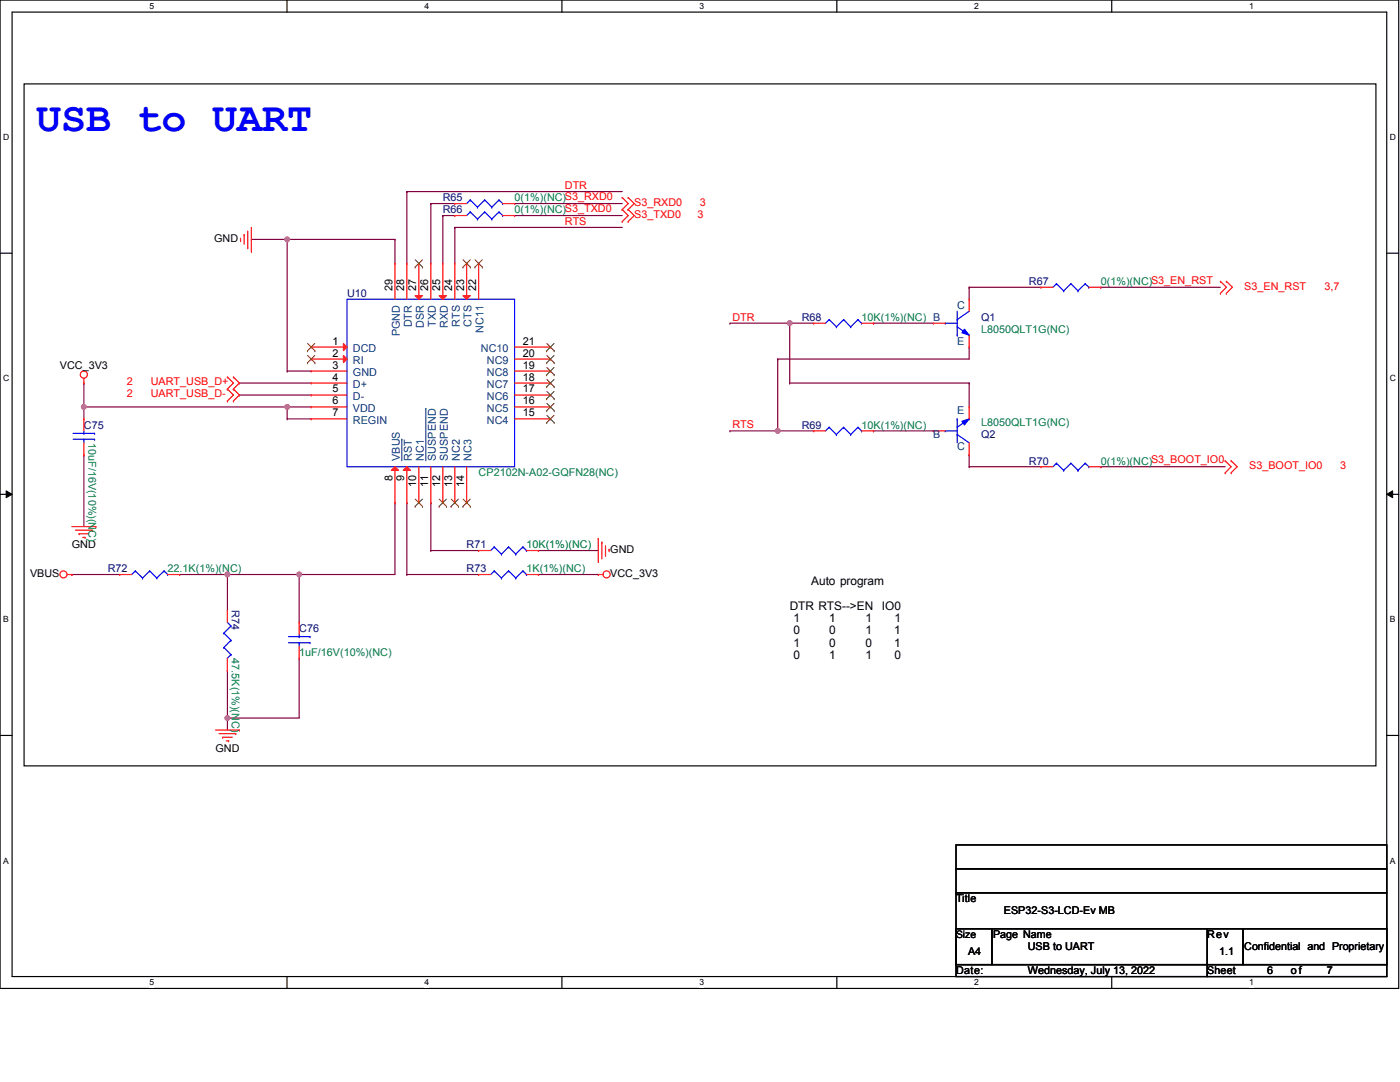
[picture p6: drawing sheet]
<svg xmlns="http://www.w3.org/2000/svg" width="559mm" height="432mm" viewBox="0 0 559 432" stroke-linecap="round" stroke-linejoin="round" font-family="sans-serif">
<path d="M0 0h558.3v394.5h-558.3zM4.8 4.8h548.7v384.9h-548.7z" fill="none" stroke="#000" stroke-width=".47"/>
<g fill="#fff">
<path d="M59.7 .6h1.9v3.7h-1.9z"/>
<path d="M59.7 390.2h1.9v3.8h-1.9z"/>
</g>
<path d="M114.6 0v4.8M114.6 389.7v4.8" fill="none" stroke="#000" stroke-width=".47"/>
<g fill="#fff">
<path d="M169.4 .6h1.9v3.7h-1.9z"/>
<path d="M169.4 390.2h1.9v3.8h-1.9z"/>
</g>
<path d="M224.3 0v4.8M224.3 389.7v4.8" fill="none" stroke="#000" stroke-width=".47"/>
<g fill="#fff">
<path d="M279.1 .6h1.9v3.7h-1.9z"/>
<path d="M279.1 390.2h1.9v3.8h-1.9z"/>
</g>
<path d="M334 0v4.8M334 389.7v4.8" fill="none" stroke="#000" stroke-width=".47"/>
<g fill="#fff">
<path d="M388.9 .6h1.8v3.7h-1.8z"/>
<path d="M388.9 390.2h1.8v3.8h-1.8z"/>
</g>
<path d="M443.7 0v4.8M443.7 389.7v4.8" fill="none" stroke="#000" stroke-width=".47"/>
<g fill="#fff">
<path d="M498.6 .6h1.9v3.7h-1.9z"/>
<path d="M498.6 390.2h1.9v3.8h-1.9z"/>
<path d="M1.3 52.9h2.4v3.8h-2.4z"/>
<path d="M554.7 52.9h2.5v3.8h-2.5z"/>
<path d="M1.3 149.1h2.4v3.8h-2.4z"/>
<path d="M554.7 149.1h2.5v3.8h-2.5z"/>
</g>
<path d="M0 101h4.8M553.5 101h4.8" fill="none" stroke="#000" stroke-width=".47"/>
<g fill="#fff">
<path d="M1.3 245.4h2.2v3.7h-2.2z"/>
<path d="M554.7 245.4h2.3v3.7h-2.3z"/>
</g>
<path d="M0 197.3h4.8M553.5 197.3h4.8" fill="none" stroke="#000" stroke-width=".47"/>
<path d="M2.5 195.9l2.3 1.4-2.3 1.3zM553.5 197.3l2.4-1.4v2.7z" fill="#000"/>
<path d="M2.5 195.9l2.3 1.4-2.3 1.3zM553.5 197.3l2.4-1.4v2.7z" fill="none" stroke="#000" stroke-width=".4"/>
<g fill="#fff">
<path d="M1.2 341.6h2.3v3.8h-2.3z"/>
<path d="M554.7 341.6h2.3v3.8h-2.3z"/>
</g>
<path d="M9.6 33.5h539.6v272.1h-539.6zM0 293.5h4.8M553.5 293.5h4.8" fill="none" stroke="#000" stroke-width=".47"/>
<path d="M100.3 95.5h14.3" fill="none" stroke="#800040" stroke-width=".47"/>
<circle cx="100.3" cy="95.5" r=".23" fill="#800040"/>
<path d="M157.6 95.5v9.6" fill="none" stroke="#800040" stroke-width=".47"/>
<circle cx="157.6" cy="95.5" r=".23" fill="#800040"/>
<path d="M114.6 148.1h9.6" fill="none" stroke="#800040" stroke-width=".47"/>
<circle cx="114.6" cy="148.1" r=".23" fill="#800040"/>
<path d="M114.6 95.5v52.6" fill="none" stroke="#800040" stroke-width=".47"/>
<circle cx="114.6" cy="95.5" r=".23" fill="#800040"/>
<path d="M114.6 95.5h43" fill="none" stroke="#800040" stroke-width=".47"/>
<circle cx="114.6" cy="95.5" r=".23" fill="#800040"/>
<circle cx="114.6" cy="95.5" r=".94" fill="#f0f"/>
<circle cx="114.6" cy="95.5" r=".94" fill="none" stroke="#f0f" stroke-width=".47"/>
<path d="M95.5 157.6h28.7" fill="none" stroke="#800040" stroke-width=".47"/>
<circle cx="95.5" cy="157.6" r=".23" fill="#800040"/>
<path d="M95.5 152.9h28.7" fill="none" stroke="#800040" stroke-width=".47"/>
<circle cx="95.5" cy="152.9" r=".23" fill="#800040"/>
<path d="M33.5 181.5v28.6" fill="none" stroke="#800040" stroke-width=".47"/>
<circle cx="33.5" cy="181.5" r=".23" fill="#800040"/>
<path d="M33.5 152.9v9.5" fill="none" stroke="#800040" stroke-width=".47"/>
<circle cx="33.5" cy="152.9" r=".23" fill="#800040"/>
<path d="M33.5 162.4h81.1" fill="none" stroke="#800040" stroke-width=".47"/>
<circle cx="33.5" cy="162.4" r=".23" fill="#800040"/>
<circle cx="114.6" cy="162.4" r=".94" fill="#f0f"/>
<circle cx="114.6" cy="162.4" r=".94" fill="none" stroke="#f0f" stroke-width=".47"/>
<circle cx="33.4" cy="162.4" r=".94" fill="#f0f"/>
<circle cx="33.4" cy="162.4" r=".94" fill="none" stroke="#f0f" stroke-width=".47"/>
<path d="M33.5 162.4v4.8" fill="none" stroke="#800040" stroke-width=".47"/>
<circle cx="33.5" cy="162.4" r=".23" fill="#800040"/>
<path d="M114.6 167.2h9.6" fill="none" stroke="#800040" stroke-width=".47"/>
<circle cx="114.6" cy="167.2" r=".23" fill="#800040"/>
<path d="M28.7 229.3h19.1" fill="none" stroke="#800040" stroke-width=".47"/>
<circle cx="28.7" cy="229.3" r=".23" fill="#800040"/>
<path d="M71.7 229.3h19.1" fill="none" stroke="#800040" stroke-width=".47"/>
<circle cx="71.7" cy="229.3" r=".23" fill="#800040"/>
<circle cx="90.8" cy="229.2" r=".94" fill="#f0f"/>
<circle cx="90.8" cy="229.2" r=".94" fill="none" stroke="#f0f" stroke-width=".47"/>
<path d="M90.8 229.3v14.3" fill="none" stroke="#800040" stroke-width=".47"/>
<circle cx="90.8" cy="229.3" r=".23" fill="#800040"/>
<path d="M90.8 267.5v19.1" fill="none" stroke="#800040" stroke-width=".47"/>
<circle cx="90.8" cy="267.5" r=".23" fill="#800040"/>
<circle cx="90.8" cy="286.6" r=".94" fill="#f0f"/>
<circle cx="90.8" cy="286.6" r=".94" fill="none" stroke="#f0f" stroke-width=".47"/>
<path d="M119.4 262.7v23.9" fill="none" stroke="#800040" stroke-width=".47"/>
<circle cx="119.4" cy="262.7" r=".23" fill="#800040"/>
<path d="M90.8 286.6h28.6" fill="none" stroke="#800040" stroke-width=".47"/>
<circle cx="90.8" cy="286.6" r=".23" fill="#800040"/>
<path d="M90.8 286.6v4.7" fill="none" stroke="#800040" stroke-width=".47"/>
<circle cx="90.8" cy="286.6" r=".23" fill="#800040"/>
<path d="M90.8 229.3h28.6" fill="none" stroke="#800040" stroke-width=".47"/>
<circle cx="90.8" cy="229.3" r=".23" fill="#800040"/>
<path d="M119.4 229.3v19.1" fill="none" stroke="#800040" stroke-width=".47"/>
<circle cx="119.4" cy="229.3" r=".23" fill="#800040"/>
<path d="M157.6 200.6v28.7" fill="none" stroke="#800040" stroke-width=".47"/>
<circle cx="157.6" cy="200.6" r=".23" fill="#800040"/>
<path d="M119.4 229.3h38.2" fill="none" stroke="#800040" stroke-width=".47"/>
<circle cx="119.4" cy="229.3" r=".23" fill="#800040"/>
<circle cx="119.4" cy="229.2" r=".94" fill="#f0f"/>
<circle cx="119.4" cy="229.2" r=".94" fill="none" stroke="#f0f" stroke-width=".47"/>
<path d="M214.9 229.3h23.9" fill="none" stroke="#800040" stroke-width=".47"/>
<circle cx="214.9" cy="229.3" r=".23" fill="#800040"/>
<path d="M162.4 229.3h28.7" fill="none" stroke="#800040" stroke-width=".47"/>
<circle cx="162.4" cy="229.3" r=".23" fill="#800040"/>
<path d="M162.4 200.6v28.7" fill="none" stroke="#800040" stroke-width=".47"/>
<circle cx="162.4" cy="200.6" r=".23" fill="#800040"/>
<path d="M172 219.7h19.1" fill="none" stroke="#800040" stroke-width=".47"/>
<circle cx="172" cy="219.7" r=".23" fill="#800040"/>
<path d="M172 200.6v19.1" fill="none" stroke="#800040" stroke-width=".47"/>
<circle cx="172" cy="200.6" r=".23" fill="#800040"/>
<path d="M214.9 219.7h23.9" fill="none" stroke="#800040" stroke-width=".47"/>
<circle cx="214.9" cy="219.7" r=".23" fill="#800040"/>
<path d="M162.4 76.5v28.6" fill="none" stroke="#800040" stroke-width=".47"/>
<circle cx="162.4" cy="76.5" r=".23" fill="#800040"/>
<path d="M162.4 76.5h86" fill="none" stroke="#800040" stroke-width=".47"/>
<circle cx="162.4" cy="76.5" r=".23" fill="#800040"/>
<path d="M172 81.2h9.5" fill="none" stroke="#800040" stroke-width=".47"/>
<circle cx="172" cy="81.2" r=".23" fill="#800040"/>
<path d="M172 81.2v23.9" fill="none" stroke="#800040" stroke-width=".47"/>
<circle cx="172" cy="81.2" r=".23" fill="#800040"/>
<path d="M176.7 86h4.8" fill="none" stroke="#800040" stroke-width=".47"/>
<circle cx="176.7" cy="86" r=".23" fill="#800040"/>
<path d="M176.7 86v19.1" fill="none" stroke="#800040" stroke-width=".47"/>
<circle cx="176.7" cy="86" r=".23" fill="#800040"/>
<path d="M181.5 90.8v14.3" fill="none" stroke="#800040" stroke-width=".47"/>
<circle cx="181.5" cy="90.8" r=".23" fill="#800040"/>
<path d="M181.5 90.8h66.9" fill="none" stroke="#800040" stroke-width=".47"/>
<circle cx="181.5" cy="90.8" r=".23" fill="#800040"/>
<path d="M205.4 81.2h43" fill="none" stroke="#800040" stroke-width=".47"/>
<circle cx="205.4" cy="81.2" r=".23" fill="#800040"/>
<path d="M205.4 86h43" fill="none" stroke="#800040" stroke-width=".47"/>
<circle cx="205.4" cy="86" r=".23" fill="#800040"/>
<path d="M348.7 129h23.8" fill="none" stroke="#800040" stroke-width=".47"/>
<circle cx="348.7" cy="129" r=".23" fill="#800040"/>
<path d="M348.7 172h23.8" fill="none" stroke="#800040" stroke-width=".47"/>
<circle cx="348.7" cy="172" r=".23" fill="#800040"/>
<path d="M386.8 152.9v9.5" fill="none" stroke="#800040" stroke-width=".47"/>
<circle cx="386.8" cy="152.9" r=".23" fill="#800040"/>
<path d="M315.2 152.9h71.6" fill="none" stroke="#800040" stroke-width=".47"/>
<circle cx="315.2" cy="152.9" r=".23" fill="#800040"/>
<path d="M315.2 129v23.9" fill="none" stroke="#800040" stroke-width=".47"/>
<circle cx="315.2" cy="129" r=".23" fill="#800040"/>
<circle cx="315.2" cy="128.9" r=".95" fill="#f0f"/>
<circle cx="315.2" cy="128.9" r=".95" fill="none" stroke="#f0f" stroke-width=".47"/>
<path d="M315.2 129h9.6" fill="none" stroke="#800040" stroke-width=".47"/>
<circle cx="315.2" cy="129" r=".23" fill="#800040"/>
<path d="M386.8 138.5v4.8" fill="none" stroke="#800040" stroke-width=".47"/>
<circle cx="386.8" cy="138.5" r=".23" fill="#800040"/>
<path d="M310.4 143.3h76.4" fill="none" stroke="#800040" stroke-width=".47"/>
<circle cx="310.4" cy="143.3" r=".23" fill="#800040"/>
<path d="M310.4 143.3v28.7" fill="none" stroke="#800040" stroke-width=".47"/>
<circle cx="310.4" cy="143.3" r=".23" fill="#800040"/>
<circle cx="310.4" cy="171.9" r=".94" fill="#f0f"/>
<circle cx="310.4" cy="171.9" r=".94" fill="none" stroke="#f0f" stroke-width=".47"/>
<path d="M310.4 172h14.4" fill="none" stroke="#800040" stroke-width=".47"/>
<circle cx="310.4" cy="172" r=".23" fill="#800040"/>
<path d="M291.3 129h23.9" fill="none" stroke="#800040" stroke-width=".47"/>
<circle cx="291.3" cy="129" r=".23" fill="#800040"/>
<path d="M291.3 172h19.1" fill="none" stroke="#800040" stroke-width=".47"/>
<circle cx="291.3" cy="172" r=".23" fill="#800040"/>
<path d="M386.8 186.3h28.7" fill="none" stroke="#800040" stroke-width=".47"/>
<circle cx="386.8" cy="186.3" r=".23" fill="#800040"/>
<path d="M386.8 181.5v4.8" fill="none" stroke="#800040" stroke-width=".47"/>
<circle cx="386.8" cy="181.5" r=".23" fill="#800040"/>
<path d="M386.8 114.6h28.7" fill="none" stroke="#800040" stroke-width=".47"/>
<circle cx="386.8" cy="114.6" r=".23" fill="#800040"/>
<path d="M386.8 114.6v4.8" fill="none" stroke="#800040" stroke-width=".47"/>
<circle cx="386.8" cy="114.6" r=".23" fill="#800040"/>
<path d="M439.4 114.6h47.7" fill="none" stroke="#800040" stroke-width=".47"/>
<circle cx="439.4" cy="114.6" r=".23" fill="#800040"/>
<path d="M439.4 186.3h49.6" fill="none" stroke="#800040" stroke-width=".47"/>
<circle cx="439.4" cy="186.3" r=".23" fill="#800040"/>
<path d="M114.6 162.4v4.8" fill="none" stroke="#800040" stroke-width=".47"/>
<circle cx="114.6" cy="162.4" r=".23" fill="#800040"/>
<path d="M114.6 162.4h9.6" fill="none" stroke="#800040" stroke-width=".47"/>
<circle cx="114.6" cy="162.4" r=".23" fill="#800040"/>
<path d="M33.5 151v1.9" fill="none" stroke="#f00" stroke-width=".47"/>
<circle cx="33.5" cy="152.9" r=".23" fill="#f00"/>
<g fill="none" stroke="#f00" stroke-width=".47">
<path d="M26.8 229.3h1.9"/>
<circle cx="33.5" cy="149.5" r="1.43"/>
</g>
<circle cx="28.7" cy="229.3" r=".23" fill="#f00"/>
<g fill="none" stroke="#f00" stroke-width=".47">
<path d="M238.8 229.3h1.9"/>
<circle cx="25.3" cy="229.2" r="1.42"/>
</g>
<circle cx="238.8" cy="229.3" r=".23" fill="#f00"/>
<g fill="none" stroke="#f00" stroke-width=".47">
<path d="M28.7 210.1h9.6"/>
<circle cx="242.1" cy="229.2" r="1.42"/>
</g>
<circle cx="38.3" cy="210.1" r=".23" fill="#f00"/>
<path d="M30.1 211.6h6.7" fill="none" stroke="#f00" stroke-width=".47"/>
<circle cx="36.8" cy="211.6" r=".23" fill="#f00"/>
<path d="M31.6 213h3.8" fill="none" stroke="#f00" stroke-width=".47"/>
<circle cx="31.6" cy="213" r=".23" fill="#f00"/>
<path d="M33 214.5h1" fill="none" stroke="#f00" stroke-width=".47"/>
<circle cx="34" cy="214.5" r=".23" fill="#f00"/>
<path d="M86 291.3h9.5" fill="none" stroke="#f00" stroke-width=".47"/>
<circle cx="95.5" cy="291.3" r=".23" fill="#f00"/>
<path d="M87.4 292.8h6.7" fill="none" stroke="#f00" stroke-width=".47"/>
<circle cx="94.1" cy="292.8" r=".23" fill="#f00"/>
<path d="M88.9 294.2h3.8" fill="none" stroke="#f00" stroke-width=".47"/>
<circle cx="88.9" cy="294.2" r=".23" fill="#f00"/>
<path d="M90.3 295.7h1" fill="none" stroke="#f00" stroke-width=".47"/>
<circle cx="91.3" cy="295.7" r=".23" fill="#f00"/>
<path d="M238.8 214.9v9.6" fill="none" stroke="#f00" stroke-width=".47"/>
<circle cx="238.8" cy="214.9" r=".23" fill="#f00"/>
<path d="M240.2 216.4v6.7" fill="none" stroke="#f00" stroke-width=".47"/>
<circle cx="240.2" cy="216.4" r=".23" fill="#f00"/>
<path d="M241.7 217.8v3.8" fill="none" stroke="#f00" stroke-width=".47"/>
<circle cx="241.7" cy="221.6" r=".23" fill="#f00"/>
<path d="M243.1 219.2v1" fill="none" stroke="#f00" stroke-width=".47"/>
<circle cx="243.1" cy="219.2" r=".23" fill="#f00"/>
<path d="M100.3 90.8v9.5" fill="none" stroke="#f00" stroke-width=".47"/>
<circle cx="100.3" cy="100.3" r=".23" fill="#f00"/>
<path d="M98.9 92.2v6.7" fill="none" stroke="#f00" stroke-width=".47"/>
<circle cx="98.9" cy="98.9" r=".23" fill="#f00"/>
<path d="M97.5 93.6v3.9" fill="none" stroke="#f00" stroke-width=".47"/>
<circle cx="97.5" cy="93.6" r=".23" fill="#f00"/>
<path d="M96 95.1v.9" fill="none" stroke="#f00" stroke-width=".47"/>
<circle cx="96" cy="96" r=".23" fill="#f00"/>
<path d="M95.5 152.9l-2.3 2.3" fill="none" stroke="#f00" stroke-width=".47"/>
<circle cx="93.2" cy="155.2" r=".23" fill="#f00"/>
<path d="M93.2 150.5l2.3 2.4" fill="none" stroke="#f00" stroke-width=".47"/>
<circle cx="93.2" cy="150.5" r=".23" fill="#f00"/>
<path d="M90.8 150.5l2.4 2.4" fill="none" stroke="#f00" stroke-width=".47"/>
<circle cx="90.8" cy="150.5" r=".23" fill="#f00"/>
<path d="M93.2 152.9l-2.4 2.3" fill="none" stroke="#f00" stroke-width=".47"/>
<circle cx="90.8" cy="155.2" r=".23" fill="#f00"/>
<path d="M95.5 157.6l-2.3 2.4" fill="none" stroke="#f00" stroke-width=".47"/>
<circle cx="93.2" cy="160" r=".23" fill="#f00"/>
<path d="M93.2 155.2l2.3 2.4" fill="none" stroke="#f00" stroke-width=".47"/>
<circle cx="93.2" cy="155.2" r=".23" fill="#f00"/>
<path d="M90.8 155.2l2.4 2.4" fill="none" stroke="#f00" stroke-width=".47"/>
<circle cx="90.8" cy="155.2" r=".23" fill="#f00"/>
<path d="M93.2 157.6l-2.4 2.4" fill="none" stroke="#f00" stroke-width=".47"/>
<circle cx="90.8" cy="160" r=".23" fill="#f00"/>
<path d="M253.2 81.2l-2.5 2.4" fill="none" stroke="#f00" stroke-width=".47"/>
<circle cx="250.7" cy="83.6" r=".23" fill="#f00"/>
<path d="M250.7 78.8l2.5 2.4" fill="none" stroke="#f00" stroke-width=".47"/>
<circle cx="250.7" cy="78.8" r=".23" fill="#f00"/>
<path d="M250.7 81.2l-2.3 2.4" fill="none" stroke="#f00" stroke-width=".47"/>
<circle cx="248.4" cy="83.6" r=".23" fill="#f00"/>
<path d="M248.4 78.8l2.3 2.4" fill="none" stroke="#f00" stroke-width=".47"/>
<circle cx="248.4" cy="78.8" r=".23" fill="#f00"/>
<path d="M253.2 86l-2.5 2.4" fill="none" stroke="#f00" stroke-width=".47"/>
<circle cx="250.7" cy="88.4" r=".23" fill="#f00"/>
<path d="M250.7 83.6l2.5 2.4" fill="none" stroke="#f00" stroke-width=".47"/>
<circle cx="250.7" cy="83.6" r=".23" fill="#f00"/>
<path d="M250.7 86l-2.3 2.4" fill="none" stroke="#f00" stroke-width=".47"/>
<circle cx="248.4" cy="88.4" r=".23" fill="#f00"/>
<path d="M248.4 83.6l2.3 2.4" fill="none" stroke="#f00" stroke-width=".47"/>
<circle cx="248.4" cy="83.6" r=".23" fill="#f00"/>
<path d="M491.9 114.6l-2.4 2.5" fill="none" stroke="#f00" stroke-width=".47"/>
<circle cx="489.5" cy="117.1" r=".23" fill="#f00"/>
<path d="M489.5 112.3l2.4 2.3" fill="none" stroke="#f00" stroke-width=".47"/>
<circle cx="489.5" cy="112.3" r=".23" fill="#f00"/>
<path d="M489.5 114.6l-2.4 2.5" fill="none" stroke="#f00" stroke-width=".47"/>
<circle cx="487.1" cy="117.1" r=".23" fill="#f00"/>
<path d="M487.1 112.3l2.4 2.3" fill="none" stroke="#f00" stroke-width=".47"/>
<circle cx="487.1" cy="112.3" r=".23" fill="#f00"/>
<path d="M493.8 186.3l-2.4 2.4" fill="none" stroke="#f00" stroke-width=".47"/>
<circle cx="491.4" cy="188.7" r=".23" fill="#f00"/>
<path d="M491.4 183.9l2.4 2.4" fill="none" stroke="#f00" stroke-width=".47"/>
<circle cx="491.4" cy="183.9" r=".23" fill="#f00"/>
<path d="M491.4 186.3l-2.4 2.4" fill="none" stroke="#f00" stroke-width=".47"/>
<circle cx="489" cy="188.7" r=".23" fill="#f00"/>
<path d="M489 183.9l2.4 2.4" fill="none" stroke="#f00" stroke-width=".47"/>
<circle cx="489" cy="183.9" r=".23" fill="#f00"/>
<path d="M381.6 337.2h171.9v9.5h-171.9zM381.6 346.7h171.9v9.6h-171.9zM381.6 356.3h171.9v14.3h-171.9zM381.6 370.6h14.3v14.3h-14.3zM381.6 370.6h171.9v14.3h-171.9zM395.9 370.6h86v14.3h-86zM481.9 370.6h14.3v14.3h-14.3zM496.2 370.6h57.3v14.3h-57.3zM381.6 384.9h100.3v4.8h-100.3zM481.9 384.9h71.6v4.8h-71.6z" fill="none" stroke="#000" stroke-width=".47"/>
<path d="M197.3 218.3l-1.5 1.4" fill="none" stroke="#00f" stroke-width=".47"/>
<circle cx="197.3" cy="218.3" r=".23" fill="#00f"/>
<path d="M197.3 218.3l2.9 2.8" fill="none" stroke="#00f" stroke-width=".47"/>
<circle cx="200.2" cy="221.1" r=".23" fill="#00f"/>
<path d="M203 218.3l-2.8 2.8" fill="none" stroke="#00f" stroke-width=".47"/>
<circle cx="203" cy="218.3" r=".23" fill="#00f"/>
<path d="M203 218.3l2.9 2.8" fill="none" stroke="#00f" stroke-width=".47"/>
<circle cx="205.9" cy="221.1" r=".23" fill="#00f"/>
<path d="M208.7 218.3l-2.8 2.8" fill="none" stroke="#00f" stroke-width=".47"/>
<circle cx="208.7" cy="218.3" r=".23" fill="#00f"/>
<path d="M208.7 218.3l1.4 1.4" fill="none" stroke="#00f" stroke-width=".47"/>
<circle cx="210.1" cy="219.7" r=".23" fill="#00f"/>
<path d="M191.1 219.7h4.7" fill="none" stroke="#f00" stroke-width=".47"/>
<circle cx="191.1" cy="219.7" r=".23" fill="#f00"/>
<path d="M210.1 219.7h4.8" fill="none" stroke="#f00" stroke-width=".47"/>
<circle cx="214.9" cy="219.7" r=".23" fill="#f00"/>
<path d="M187.7 84.6l-1.4 1.4" fill="none" stroke="#00f" stroke-width=".47"/>
<circle cx="187.7" cy="84.6" r=".23" fill="#00f"/>
<path d="M187.7 84.6l2.9 2.8" fill="none" stroke="#00f" stroke-width=".47"/>
<circle cx="190.6" cy="87.4" r=".23" fill="#00f"/>
<path d="M193.5 84.6l-2.9 2.8" fill="none" stroke="#00f" stroke-width=".47"/>
<circle cx="193.5" cy="84.6" r=".23" fill="#00f"/>
<path d="M193.5 84.6l2.8 2.8" fill="none" stroke="#00f" stroke-width=".47"/>
<circle cx="196.3" cy="87.4" r=".23" fill="#00f"/>
<path d="M199.2 84.6l-2.9 2.8" fill="none" stroke="#00f" stroke-width=".47"/>
<circle cx="199.2" cy="84.6" r=".23" fill="#00f"/>
<path d="M199.2 84.6l1.4 1.4" fill="none" stroke="#00f" stroke-width=".47"/>
<circle cx="200.6" cy="86" r=".23" fill="#00f"/>
<path d="M181.5 86h4.8" fill="none" stroke="#f00" stroke-width=".47"/>
<circle cx="181.5" cy="86" r=".23" fill="#f00"/>
<path d="M200.6 86h4.8" fill="none" stroke="#f00" stroke-width=".47"/>
<circle cx="205.4" cy="86" r=".23" fill="#f00"/>
<path d="M421.7 113.2l-1.4 1.4" fill="none" stroke="#00f" stroke-width=".47"/>
<circle cx="421.7" cy="113.2" r=".23" fill="#00f"/>
<path d="M421.7 113.2l2.9 2.9" fill="none" stroke="#00f" stroke-width=".47"/>
<circle cx="424.6" cy="116.1" r=".23" fill="#00f"/>
<path d="M427.4 113.2l-2.8 2.9" fill="none" stroke="#00f" stroke-width=".47"/>
<circle cx="427.4" cy="113.2" r=".23" fill="#00f"/>
<path d="M427.4 113.2l2.9 2.9" fill="none" stroke="#00f" stroke-width=".47"/>
<circle cx="430.3" cy="116.1" r=".23" fill="#00f"/>
<path d="M433.2 113.2l-2.9 2.9" fill="none" stroke="#00f" stroke-width=".47"/>
<circle cx="433.2" cy="113.2" r=".23" fill="#00f"/>
<path d="M433.2 113.2l1.4 1.4" fill="none" stroke="#00f" stroke-width=".47"/>
<circle cx="434.6" cy="114.6" r=".23" fill="#00f"/>
<path d="M415.5 114.6h4.8" fill="none" stroke="#f00" stroke-width=".47"/>
<circle cx="415.5" cy="114.6" r=".23" fill="#f00"/>
<path d="M434.6 114.6h4.8" fill="none" stroke="#f00" stroke-width=".47"/>
<circle cx="439.4" cy="114.6" r=".23" fill="#f00"/>
<path d="M187.7 79.8l-1.4 1.4" fill="none" stroke="#00f" stroke-width=".47"/>
<circle cx="187.7" cy="79.8" r=".23" fill="#00f"/>
<path d="M187.7 79.8l2.9 2.9" fill="none" stroke="#00f" stroke-width=".47"/>
<circle cx="190.6" cy="82.7" r=".23" fill="#00f"/>
<path d="M193.5 79.8l-2.9 2.9" fill="none" stroke="#00f" stroke-width=".47"/>
<circle cx="193.5" cy="79.8" r=".23" fill="#00f"/>
<path d="M193.5 79.8l2.8 2.9" fill="none" stroke="#00f" stroke-width=".47"/>
<circle cx="196.3" cy="82.7" r=".23" fill="#00f"/>
<path d="M199.2 79.8l-2.9 2.9" fill="none" stroke="#00f" stroke-width=".47"/>
<circle cx="199.2" cy="79.8" r=".23" fill="#00f"/>
<path d="M199.2 79.8l1.4 1.4" fill="none" stroke="#00f" stroke-width=".47"/>
<circle cx="200.6" cy="81.2" r=".23" fill="#00f"/>
<path d="M181.5 81.2h4.8" fill="none" stroke="#f00" stroke-width=".47"/>
<circle cx="181.5" cy="81.2" r=".23" fill="#f00"/>
<path d="M200.6 81.2h4.8" fill="none" stroke="#f00" stroke-width=".47"/>
<circle cx="205.4" cy="81.2" r=".23" fill="#f00"/>
<path d="M119.4 253.2v.9" fill="none" stroke="#00f" stroke-width=".47"/>
<circle cx="119.4" cy="254.1" r=".23" fill="#00f"/>
<path d="M115.1 256.5h8.6" fill="none" stroke="#00f" stroke-width=".47"/>
<circle cx="123.7" cy="256.5" r=".23" fill="#00f"/>
<path d="M115.1 254.1h8.6" fill="none" stroke="#00f" stroke-width=".47"/>
<circle cx="123.7" cy="254.1" r=".23" fill="#00f"/>
<path d="M119.4 256.5v1.4" fill="none" stroke="#00f" stroke-width=".47"/>
<circle cx="119.4" cy="256.5" r=".23" fill="#00f"/>
<path d="M119.4 248.4v4.8" fill="none" stroke="#f00" stroke-width=".47"/>
<circle cx="119.4" cy="248.4" r=".23" fill="#f00"/>
<path d="M119.4 257.9v4.8" fill="none" stroke="#f00" stroke-width=".47"/>
<circle cx="119.4" cy="262.7" r=".23" fill="#f00"/>
<path d="M197.3 227.8l-1.5 1.5" fill="none" stroke="#00f" stroke-width=".47"/>
<circle cx="197.3" cy="227.8" r=".23" fill="#00f"/>
<path d="M197.3 227.8l2.9 2.9" fill="none" stroke="#00f" stroke-width=".47"/>
<circle cx="200.2" cy="230.7" r=".23" fill="#00f"/>
<path d="M203 227.8l-2.8 2.9" fill="none" stroke="#00f" stroke-width=".47"/>
<circle cx="203" cy="227.8" r=".23" fill="#00f"/>
<path d="M203 227.8l2.9 2.9" fill="none" stroke="#00f" stroke-width=".47"/>
<circle cx="205.9" cy="230.7" r=".23" fill="#00f"/>
<path d="M208.7 227.8l-2.8 2.9" fill="none" stroke="#00f" stroke-width=".47"/>
<circle cx="208.7" cy="227.8" r=".23" fill="#00f"/>
<path d="M208.7 227.8l1.4 1.5" fill="none" stroke="#00f" stroke-width=".47"/>
<circle cx="210.1" cy="229.3" r=".23" fill="#00f"/>
<path d="M191.1 229.3h4.7" fill="none" stroke="#f00" stroke-width=".47"/>
<circle cx="191.1" cy="229.3" r=".23" fill="#f00"/>
<path d="M210.1 229.3h4.8" fill="none" stroke="#f00" stroke-width=".47"/>
<circle cx="214.9" cy="229.3" r=".23" fill="#f00"/>
<path d="M33.5 172v.9" fill="none" stroke="#00f" stroke-width=".47"/>
<circle cx="33.5" cy="172.9" r=".23" fill="#00f"/>
<path d="M29.2 175.3h8.6" fill="none" stroke="#00f" stroke-width=".47"/>
<circle cx="37.8" cy="175.3" r=".23" fill="#00f"/>
<path d="M29.2 172.9h8.6" fill="none" stroke="#00f" stroke-width=".47"/>
<circle cx="37.8" cy="172.9" r=".23" fill="#00f"/>
<path d="M33.5 175.3v1.4" fill="none" stroke="#00f" stroke-width=".47"/>
<circle cx="33.5" cy="175.3" r=".23" fill="#00f"/>
<path d="M33.5 167.2v4.8" fill="none" stroke="#f00" stroke-width=".47"/>
<circle cx="33.5" cy="167.2" r=".23" fill="#f00"/>
<path d="M33.5 176.7v4.8" fill="none" stroke="#f00" stroke-width=".47"/>
<circle cx="33.5" cy="181.5" r=".23" fill="#f00"/>
<path d="M90.8 248.4l1.4 1.4" fill="none" stroke="#00f" stroke-width=".47"/>
<circle cx="92.2" cy="249.8" r=".23" fill="#00f"/>
<path d="M92.2 249.8l-2.8 2.8" fill="none" stroke="#00f" stroke-width=".47"/>
<circle cx="89.4" cy="252.6" r=".23" fill="#00f"/>
<path d="M89.4 252.6l2.8 2.9" fill="none" stroke="#00f" stroke-width=".47"/>
<circle cx="92.2" cy="255.5" r=".23" fill="#00f"/>
<path d="M92.2 255.5l-2.8 2.9" fill="none" stroke="#00f" stroke-width=".47"/>
<circle cx="89.4" cy="258.4" r=".23" fill="#00f"/>
<path d="M89.4 258.4l2.8 2.8" fill="none" stroke="#00f" stroke-width=".47"/>
<circle cx="92.2" cy="261.2" r=".23" fill="#00f"/>
<path d="M92.2 261.2l-1.4 1.5" fill="none" stroke="#00f" stroke-width=".47"/>
<circle cx="90.8" cy="262.7" r=".23" fill="#00f"/>
<path d="M90.8 243.6v4.8" fill="none" stroke="#f00" stroke-width=".47"/>
<circle cx="90.8" cy="243.6" r=".23" fill="#f00"/>
<path d="M90.8 262.7v4.8" fill="none" stroke="#f00" stroke-width=".47"/>
<circle cx="90.8" cy="267.5" r=".23" fill="#f00"/>
<path d="M54 227.8l-1.4 1.5" fill="none" stroke="#00f" stroke-width=".47"/>
<circle cx="54" cy="227.8" r=".23" fill="#00f"/>
<path d="M54 227.8l2.9 2.9" fill="none" stroke="#00f" stroke-width=".47"/>
<circle cx="56.9" cy="230.7" r=".23" fill="#00f"/>
<path d="M59.7 227.8l-2.8 2.9" fill="none" stroke="#00f" stroke-width=".47"/>
<circle cx="59.7" cy="227.8" r=".23" fill="#00f"/>
<path d="M59.7 227.8l2.9 2.9" fill="none" stroke="#00f" stroke-width=".47"/>
<circle cx="62.6" cy="230.7" r=".23" fill="#00f"/>
<path d="M65.5 227.8l-2.9 2.9" fill="none" stroke="#00f" stroke-width=".47"/>
<circle cx="65.5" cy="227.8" r=".23" fill="#00f"/>
<path d="M65.5 227.8l1.4 1.5" fill="none" stroke="#00f" stroke-width=".47"/>
<circle cx="66.9" cy="229.3" r=".23" fill="#00f"/>
<path d="M47.8 229.3h4.8" fill="none" stroke="#f00" stroke-width=".47"/>
<circle cx="47.8" cy="229.3" r=".23" fill="#f00"/>
<path d="M66.9 229.3h4.8" fill="none" stroke="#f00" stroke-width=".47"/>
<circle cx="71.7" cy="229.3" r=".23" fill="#f00"/>
<path d="M382.1 173.4l4.7 3.3" fill="none" stroke="#00f" stroke-width=".47"/>
<circle cx="382.1" cy="173.4" r=".23" fill="#00f"/>
<path d="M386.8 167.2l-4.7 3.3" fill="none" stroke="#00f" stroke-width=".47"/>
<circle cx="386.8" cy="167.2" r=".23" fill="#00f"/>
<path d="M382.1 167.2v9.5" fill="none" stroke="#00f" stroke-width=".47"/>
<circle cx="382.1" cy="167.2" r=".23" fill="#00f"/>
<path d="M377.3 172h4.8" fill="none" stroke="#00f" stroke-width=".47"/>
<circle cx="377.3" cy="172" r=".23" fill="#00f"/>
<path d="M384 168.1l2.8-.9-1.9 2.4z" fill="#00f"/>
<path d="M384 168.1l2.8-.9-1.9 2.4z" fill="none" stroke="#00f" stroke-width=".47"/>
<path d="M372.5 172h4.8" fill="none" stroke="#f00" stroke-width=".47"/>
<circle cx="372.5" cy="172" r=".23" fill="#f00"/>
<path d="M386.8 176.7v4.8" fill="none" stroke="#f00" stroke-width=".47"/>
<circle cx="386.8" cy="181.5" r=".23" fill="#f00"/>
<path d="M386.8 162.4v4.8" fill="none" stroke="#f00" stroke-width=".47"/>
<circle cx="386.8" cy="162.4" r=".23" fill="#f00"/>
<path d="M138.5 119.4h66.9v66.9h-66.9z" fill="none" stroke="#00f" stroke-width=".47"/>
<path d="M137.1 137.1l1.4 1.4-1.4 1.5z" fill="#f00"/>
<path d="M124.2 138.5h14.3M137.1 137.1l1.4 1.4-1.4 1.5z" fill="none" stroke="#f00" stroke-width=".47"/>
<circle cx="124.2" cy="138.5" r=".23" fill="#f00"/>
<path d="M122.7 140h.1M122.8 137.1l2.9 2.9M125.6 137.1l-2.9 2.9M125.7 140h.1" fill="none" stroke="#804000" stroke-width=".4"/>
<path d="M137.1 141.9l1.4 1.4-1.4 1.4z" fill="#f00"/>
<path d="M124.2 143.3h14.3M137.1 141.9l1.4 1.4-1.4 1.4z" fill="none" stroke="#f00" stroke-width=".47"/>
<circle cx="124.2" cy="143.3" r=".23" fill="#f00"/>
<path d="M122.7 144.8h.1M122.8 141.9l2.9 2.9M125.6 141.9l-2.9 2.9M125.7 144.8h.1" fill="none" stroke="#804000" stroke-width=".4"/>
<path d="M124.2 148.1h14.3" fill="none" stroke="#f00" stroke-width=".47"/>
<circle cx="124.2" cy="148.1" r=".23" fill="#f00"/>
<path d="M124.2 152.9h14.3" fill="none" stroke="#f00" stroke-width=".47"/>
<circle cx="124.2" cy="152.9" r=".23" fill="#f00"/>
<path d="M124.2 157.6h14.3" fill="none" stroke="#f00" stroke-width=".47"/>
<circle cx="124.2" cy="157.6" r=".23" fill="#f00"/>
<path d="M124.2 162.4h14.3" fill="none" stroke="#f00" stroke-width=".47"/>
<circle cx="124.2" cy="162.4" r=".23" fill="#f00"/>
<path d="M124.2 167.2h14.3" fill="none" stroke="#f00" stroke-width=".47"/>
<circle cx="124.2" cy="167.2" r=".23" fill="#f00"/>
<path d="M156.2 187.7l1.4-1.4 1.5 1.4z" fill="#f00"/>
<path d="M156.2 187.7l1.4-1.4 1.5 1.4zM157.6 186.3v14.3" fill="none" stroke="#f00" stroke-width=".47"/>
<circle cx="157.6" cy="200.6" r=".23" fill="#f00"/>
<path d="M161 187.7l1.4-1.4 1.4 1.4z" fill="#f00"/>
<path d="M161 187.7l1.4-1.4 1.4 1.4zM162.4 186.3v14.3" fill="none" stroke="#f00" stroke-width=".47"/>
<circle cx="162.4" cy="200.6" r=".23" fill="#f00"/>
<path d="M160.4 175.3h.1M160.4 175.3v8.6" fill="none" stroke="#004080" stroke-width=".4"/>
<path d="M167.2 186.3v14.3" fill="none" stroke="#f00" stroke-width=".47"/>
<circle cx="167.2" cy="200.6" r=".23" fill="#f00"/>
<path d="M165.7 199.2l3 2.9M168.6 199.2l-2.9 2.9M165.7 202.1h.1M168.7 202.1h.1" fill="none" stroke="#804000" stroke-width=".4"/>
<path d="M172 186.3v14.3" fill="none" stroke="#f00" stroke-width=".47"/>
<circle cx="172" cy="200.6" r=".23" fill="#f00"/>
<path d="M170 163h.1M170 163v20.9" fill="none" stroke="#004080" stroke-width=".4"/>
<path d="M176.7 186.3v14.3" fill="none" stroke="#f00" stroke-width=".47"/>
<circle cx="176.7" cy="200.6" r=".23" fill="#f00"/>
<path d="M175.3 199.2l2.9 2.9M178.2 199.2l-2.9 2.9M175.3 202.1h.1M178.2 202.1h.1" fill="none" stroke="#804000" stroke-width=".4"/>
<path d="M181.5 186.3v14.3" fill="none" stroke="#f00" stroke-width=".47"/>
<circle cx="181.5" cy="200.6" r=".23" fill="#f00"/>
<path d="M180.1 199.2l2.9 2.9M183 199.2l-3 2.9M180 202.1h.1M183 202.1h.1" fill="none" stroke="#804000" stroke-width=".4"/>
<path d="M186.3 186.3v14.3" fill="none" stroke="#f00" stroke-width=".47"/>
<circle cx="186.3" cy="200.6" r=".23" fill="#f00"/>
<path d="M184.8 199.2l2.9 2.9M187.7 199.2l-2.9 2.9M184.8 202.1h.1M187.7 202.1h.1" fill="none" stroke="#804000" stroke-width=".4"/>
<path d="M205.4 167.2h14.3" fill="none" stroke="#f00" stroke-width=".47"/>
<circle cx="219.7" cy="167.2" r=".23" fill="#f00"/>
<path d="M218.2 168.7h.1M218.3 165.7l2.9 3M221.1 165.7l-2.9 3M221.2 168.7h.1" fill="none" stroke="#804000" stroke-width=".4"/>
<path d="M205.4 162.4h14.3" fill="none" stroke="#f00" stroke-width=".47"/>
<circle cx="219.7" cy="162.4" r=".23" fill="#f00"/>
<path d="M218.2 163.9h.1M218.3 161l2.9 2.9M221.1 161l-2.9 2.9M221.2 163.9h.1" fill="none" stroke="#804000" stroke-width=".4"/>
<path d="M205.4 157.6h14.3" fill="none" stroke="#f00" stroke-width=".47"/>
<circle cx="219.7" cy="157.6" r=".23" fill="#f00"/>
<path d="M218.2 159.1h.1M218.3 156.2l2.9 2.9M221.1 156.2l-2.9 2.9M221.2 159.1h.1" fill="none" stroke="#804000" stroke-width=".4"/>
<path d="M205.4 152.9h14.3" fill="none" stroke="#f00" stroke-width=".47"/>
<circle cx="219.7" cy="152.9" r=".23" fill="#f00"/>
<path d="M218.2 154.3h.1M218.3 151.4l2.9 2.9M221.1 151.4l-2.9 2.9M221.2 154.3h.1" fill="none" stroke="#804000" stroke-width=".4"/>
<path d="M205.4 148.1h14.3" fill="none" stroke="#f00" stroke-width=".47"/>
<circle cx="219.7" cy="148.1" r=".23" fill="#f00"/>
<path d="M218.2 149.6h.1M218.3 146.6l2.9 3M221.1 146.6l-2.9 3M221.2 149.6h.1" fill="none" stroke="#804000" stroke-width=".4"/>
<path d="M205.4 143.3h14.3" fill="none" stroke="#f00" stroke-width=".47"/>
<circle cx="219.7" cy="143.3" r=".23" fill="#f00"/>
<path d="M218.2 144.8h.1M218.3 141.9l2.9 2.9M221.1 141.9l-2.9 2.9M221.2 144.8h.1" fill="none" stroke="#804000" stroke-width=".4"/>
<path d="M205.4 138.5h14.3" fill="none" stroke="#f00" stroke-width=".47"/>
<circle cx="219.7" cy="138.5" r=".23" fill="#f00"/>
<path d="M218.2 140h.1M218.3 137.1l2.9 2.9M221.1 137.1l-2.9 2.9M221.2 140h.1" fill="none" stroke="#804000" stroke-width=".4"/>
<path d="M191.1 105.1v14.3" fill="none" stroke="#f00" stroke-width=".47"/>
<circle cx="191.1" cy="105.1" r=".23" fill="#f00"/>
<path d="M189.6 106.6h.1M189.6 103.7l2.9 2.9M192.5 103.7l-2.9 2.9M192.5 106.6h.1" fill="none" stroke="#804000" stroke-width=".4"/>
<path d="M184.8 118h2.9l-1.4 1.4z" fill="#f00"/>
<path d="M184.8 118h2.9l-1.4 1.4zM186.3 105.1v14.3" fill="none" stroke="#f00" stroke-width=".47"/>
<circle cx="186.3" cy="105.1" r=".23" fill="#f00"/>
<path d="M184.8 106.6h.1M184.8 103.7l2.9 2.9M187.7 103.7l-2.9 2.9M187.7 106.6h.1" fill="none" stroke="#804000" stroke-width=".4"/>
<path d="M181.5 105.1v14.3" fill="none" stroke="#f00" stroke-width=".47"/>
<circle cx="181.5" cy="105.1" r=".23" fill="#f00"/>
<path d="M175.3 118h2.9l-1.5 1.4z" fill="#f00"/>
<path d="M175.3 118h2.9l-1.5 1.4zM176.7 105.1v14.3" fill="none" stroke="#f00" stroke-width=".47"/>
<circle cx="176.7" cy="105.1" r=".23" fill="#f00"/>
<path d="M172 105.1v14.3" fill="none" stroke="#f00" stroke-width=".47"/>
<circle cx="172" cy="105.1" r=".23" fill="#f00"/>
<path d="M165.7 118h2.9l-1.4 1.4z" fill="#f00"/>
<path d="M165.7 118h2.9l-1.4 1.4zM167.2 105.1v14.3" fill="none" stroke="#f00" stroke-width=".47"/>
<circle cx="167.2" cy="105.1" r=".23" fill="#f00"/>
<path d="M165.7 106.6h.1M165.7 103.7l3 2.9M168.6 103.7l-2.9 2.9M168.7 106.6h.1" fill="none" stroke="#804000" stroke-width=".4"/>
<path d="M162.4 105.1v14.3" fill="none" stroke="#f00" stroke-width=".47"/>
<circle cx="162.4" cy="105.1" r=".23" fill="#f00"/>
<path d="M157.6 105.1v14.3" fill="none" stroke="#f00" stroke-width=".47"/>
<circle cx="157.6" cy="105.1" r=".23" fill="#f00"/>
<path d="M386.8 124.2l-4.7 3.4" fill="none" stroke="#00f" stroke-width=".47"/>
<circle cx="382.1" cy="127.6" r=".23" fill="#00f"/>
<path d="M382.1 130.4l4.7 3.4" fill="none" stroke="#00f" stroke-width=".47"/>
<circle cx="386.8" cy="133.8" r=".23" fill="#00f"/>
<path d="M382.1 124.2v9.6" fill="none" stroke="#00f" stroke-width=".47"/>
<circle cx="382.1" cy="133.8" r=".23" fill="#00f"/>
<path d="M377.3 129h4.8" fill="none" stroke="#00f" stroke-width=".47"/>
<circle cx="377.3" cy="129" r=".23" fill="#00f"/>
<path d="M384.9 131.4l1.9 2.4-2.8-1z" fill="#00f"/>
<path d="M384.9 131.4l1.9 2.4-2.8-1z" fill="none" stroke="#00f" stroke-width=".47"/>
<path d="M372.5 129h4.8" fill="none" stroke="#f00" stroke-width=".47"/>
<circle cx="372.5" cy="129" r=".23" fill="#f00"/>
<path d="M386.8 119.4v4.8" fill="none" stroke="#f00" stroke-width=".47"/>
<circle cx="386.8" cy="119.4" r=".23" fill="#f00"/>
<path d="M386.8 133.8v4.7" fill="none" stroke="#f00" stroke-width=".47"/>
<circle cx="386.8" cy="138.5" r=".23" fill="#f00"/>
<path d="M331 127.6l-1.5 1.4" fill="none" stroke="#00f" stroke-width=".47"/>
<circle cx="331" cy="127.6" r=".23" fill="#00f"/>
<path d="M331 127.6l2.8 2.8" fill="none" stroke="#00f" stroke-width=".47"/>
<circle cx="333.8" cy="130.4" r=".23" fill="#00f"/>
<path d="M336.7 127.6l-2.9 2.8" fill="none" stroke="#00f" stroke-width=".47"/>
<circle cx="336.7" cy="127.6" r=".23" fill="#00f"/>
<path d="M336.7 127.6l2.9 2.8" fill="none" stroke="#00f" stroke-width=".47"/>
<circle cx="339.6" cy="130.4" r=".23" fill="#00f"/>
<path d="M342.4 127.6l-2.8 2.8" fill="none" stroke="#00f" stroke-width=".47"/>
<circle cx="342.4" cy="127.6" r=".23" fill="#00f"/>
<path d="M342.4 127.6l1.5 1.4" fill="none" stroke="#00f" stroke-width=".47"/>
<circle cx="343.9" cy="129" r=".23" fill="#00f"/>
<path d="M324.8 129h4.7" fill="none" stroke="#f00" stroke-width=".47"/>
<circle cx="324.8" cy="129" r=".23" fill="#f00"/>
<path d="M343.9 129h4.8" fill="none" stroke="#f00" stroke-width=".47"/>
<circle cx="348.7" cy="129" r=".23" fill="#f00"/>
<path d="M421.7 184.9l-1.4 1.4" fill="none" stroke="#00f" stroke-width=".47"/>
<circle cx="421.7" cy="184.9" r=".23" fill="#00f"/>
<path d="M421.7 184.9l2.9 2.8" fill="none" stroke="#00f" stroke-width=".47"/>
<circle cx="424.6" cy="187.7" r=".23" fill="#00f"/>
<path d="M427.4 184.9l-2.8 2.8" fill="none" stroke="#00f" stroke-width=".47"/>
<circle cx="427.4" cy="184.9" r=".23" fill="#00f"/>
<path d="M427.4 184.9l2.9 2.8" fill="none" stroke="#00f" stroke-width=".47"/>
<circle cx="430.3" cy="187.7" r=".23" fill="#00f"/>
<path d="M433.2 184.9l-2.9 2.8" fill="none" stroke="#00f" stroke-width=".47"/>
<circle cx="433.2" cy="184.9" r=".23" fill="#00f"/>
<path d="M433.2 184.9l1.4 1.4" fill="none" stroke="#00f" stroke-width=".47"/>
<circle cx="434.6" cy="186.3" r=".23" fill="#00f"/>
<path d="M415.5 186.3h4.8" fill="none" stroke="#f00" stroke-width=".47"/>
<circle cx="415.5" cy="186.3" r=".23" fill="#f00"/>
<path d="M434.6 186.3h4.8" fill="none" stroke="#f00" stroke-width=".47"/>
<circle cx="439.4" cy="186.3" r=".23" fill="#f00"/>
<path d="M331 170.5l-1.5 1.5" fill="none" stroke="#00f" stroke-width=".47"/>
<circle cx="331" cy="170.5" r=".23" fill="#00f"/>
<path d="M331 170.5l2.8 2.9" fill="none" stroke="#00f" stroke-width=".47"/>
<circle cx="333.8" cy="173.4" r=".23" fill="#00f"/>
<path d="M336.7 170.5l-2.9 2.9" fill="none" stroke="#00f" stroke-width=".47"/>
<circle cx="336.7" cy="170.5" r=".23" fill="#00f"/>
<path d="M336.7 170.5l2.9 2.9" fill="none" stroke="#00f" stroke-width=".47"/>
<circle cx="339.6" cy="173.4" r=".23" fill="#00f"/>
<path d="M342.4 170.5l-2.8 2.9" fill="none" stroke="#00f" stroke-width=".47"/>
<circle cx="342.4" cy="170.5" r=".23" fill="#00f"/>
<path d="M342.4 170.5l1.5 1.5" fill="none" stroke="#00f" stroke-width=".47"/>
<circle cx="343.9" cy="172" r=".23" fill="#00f"/>
<path d="M324.8 172h4.7" fill="none" stroke="#f00" stroke-width=".47"/>
<circle cx="324.8" cy="172" r=".23" fill="#f00"/>
<path d="M343.9 172h4.8" fill="none" stroke="#f00" stroke-width=".47"/>
<circle cx="348.7" cy="172" r=".23" fill="#f00"/>
<circle cx="114.6" cy="95.5" r=".94" fill="#f0f"/>
<circle cx="114.6" cy="95.5" r=".94" fill="none" stroke="#f0f" stroke-width=".47"/>
<circle cx="114.6" cy="162.4" r=".94" fill="#f0f"/>
<circle cx="114.6" cy="162.4" r=".94" fill="none" stroke="#f0f" stroke-width=".47"/>
<circle cx="33.4" cy="162.4" r=".94" fill="#f0f"/>
<circle cx="33.4" cy="162.4" r=".94" fill="none" stroke="#f0f" stroke-width=".47"/>
<circle cx="90.8" cy="229.2" r=".94" fill="#f0f"/>
<circle cx="90.8" cy="229.2" r=".94" fill="none" stroke="#f0f" stroke-width=".47"/>
<circle cx="90.8" cy="286.6" r=".94" fill="#f0f"/>
<circle cx="90.8" cy="286.6" r=".94" fill="none" stroke="#f0f" stroke-width=".47"/>
<circle cx="119.4" cy="229.2" r=".94" fill="#f0f"/>
<circle cx="119.4" cy="229.2" r=".94" fill="none" stroke="#f0f" stroke-width=".47"/>
<circle cx="315.2" cy="128.9" r=".95" fill="#f0f"/>
<circle cx="315.2" cy="128.9" r=".95" fill="none" stroke="#f0f" stroke-width=".47"/>
<circle cx="310.4" cy="171.9" r=".94" fill="#f0f"/>
<circle cx="310.4" cy="171.9" r=".94" fill="none" stroke="#f0f" stroke-width=".47"/>
<text font-size="16.7" fill="#00f" x="14.4" y="52.2">USB to UART</text>
<g font-size="4.7">
<text x="323.8" y="233.5">Auto program</text>
<text x="315.2" y="243.3">DTR RTS--&gt;EN</text>
<text x="352" y="243.3">IO0</text>
<text x="316.7" y="248.2">1</text>
<text x="331" y="248.2">1</text>
<text x="345.5" y="248.2">1</text>
<text x="357" y="248.2">1</text>
<text x="316.7" y="253.2">0</text>
<text x="330.9" y="253.2">0</text>
<text x="345.4" y="253.2">1</text>
<text x="356.9" y="253.2">1</text>
<text x="316.7" y="258.1">1</text>
<text x="316.7" y="263">0</text>
<text x="330.9" y="258.1">0</text>
<text x="331" y="263">1</text>
<text x="345.4" y="258.1">0</text>
<text x="345.5" y="263">1</text>
<text x="356.9" y="258.1">1</text>
<text x="357" y="263">0</text>
</g>
<g font-size="4.3" fill="#f00">
<text x="225.5" y="75.5">DTR</text>
<text x="253.2" y="82.2">S3_RXD0</text>
<text x="279.4" y="82.2">3</text>
<text x="225.5" y="89.8">RTS</text>
<text x="253.2" y="87">S3_TXD0</text>
<text x="278.4" y="87">3</text>
<text x="496.7" y="115.7">S3_EN_RST</text>
<text x="528.7" y="115.7">3,7</text>
<text x="292.3" y="128">DTR</text>
<text x="50.7" y="153.8">2</text>
<text x="60.2" y="153.8">UART_USB_D+</text>
<text x="50.7" y="158.6">2</text>
<text x="60.2" y="158.6">UART_USB_D-</text>
<text x="292.3" y="171">RTS</text>
<text x="498.6" y="187.3">S3_BOOT_IO0</text>
<text x="534.9" y="187.3">3</text>
</g>
<g font-size="4.3" fill="#000080">
<text x="176.7" y="80.3">R65</text>
<text x="176.7" y="85.1">R66</text>
<text x="410.7" y="113.7">R67</text>
<text x="138.5" y="118.5">U10</text>
<text x="320" y="128.1">R68</text>
<text x="391.6" y="128.1">Q1</text>
<text x="33.5" y="171">C75</text>
<text x="320" y="171">R69</text>
<text x="391.6" y="174.8">Q2</text>
<text x="410.7" y="185.4">R70</text>
<text x="186.3" y="218.8">R71</text>
<text x="43" y="228.3">R72</text>
<text x="186.3" y="228.3">R73</text>
<text x="92.6" y="243.6" transform="rotate(90 92.6 243.6)">R74</text>
<text x="119.4" y="252.2">C76</text>
</g>
<g font-size="4.3" fill="#008040">
<text x="205.4" y="80.3">0(1%)(NC)S3_RXD0</text>
<text x="205.4" y="85.1">0(1%)(NC)S3_TXD0</text>
<text x="439.4" y="113.7">0(1%)(NC)S3_EN_RST</text>
<text x="343.9" y="128.1">10K(1%)(NC) B</text>
<text x="391.6" y="132.8">L8050QLT1G(NC)</text>
<text x="343.9" y="171">10K(1%)(NC)</text>
<text x="391.6" y="170.1">L8050QLT1G(NC)</text>
<text x="35.3" y="176.7" transform="rotate(90 35.3 176.7)">10uF/16V(10%)(NC)</text>
<text x="439.4" y="185.4">0(1%)(NC)S3_BOOT_IO0</text>
<text x="191.1" y="190.1">CP2102N-A02-GQFN28(NC)</text>
<text x="66.9" y="228.3">22.1K(1%)(NC)</text>
<text x="210.1" y="228.3">1K(1%)(NC)</text>
<text x="92.6" y="262.7" transform="rotate(90 92.6 262.7)">47.5K(1%)(NC)</text>
<text x="119.4" y="261.7">1uF/16V(10%)(NC)</text>
</g>
<g font-size="4.3">
<text x="85.5" y="96.6">GND</text>
<text x="156.6" y="116.1" transform="rotate(-90 156.6 116.1)">29</text>
<text x="161.4" y="116.1" transform="rotate(-90 161.4 116.1)">28</text>
<text x="166.2" y="116.1" transform="rotate(-90 166.2 116.1)">27</text>
<text x="170.9" y="116.1" transform="rotate(-90 170.9 116.1)">26</text>
<text x="175.7" y="116.1" transform="rotate(-90 175.7 116.1)">25</text>
<text x="180.5" y="116.1" transform="rotate(-90 180.5 116.1)">24</text>
<text x="185.3" y="116.1" transform="rotate(-90 185.3 116.1)">23</text>
<text x="190" y="116.1" transform="rotate(-90 190 116.1)">22</text>
<text x="132.8" y="137.5">1</text>
<text x="208.7" y="137.5">21</text>
<text x="132.8" y="142.3">2</text>
<text x="208.7" y="142.3">20</text>
<text x="23.9" y="147.2">VCC_3V3</text>
<text x="132.8" y="147.1">3</text>
<text x="208.7" y="147.1">19</text>
<text x="132.8" y="151.8">4</text>
<text x="208.7" y="151.8">18</text>
<text x="132.8" y="156.6">5</text>
<text x="132.8" y="161.4">6</text>
<text x="208.7" y="161.4">16</text>
<text x="208.7" y="156.6">17</text>
<text x="132.8" y="166.2">7</text>
<text x="208.7" y="166.2">15</text>
<text x="156.6" y="192" transform="rotate(-90 156.6 192)">8</text>
<text x="161.4" y="192" transform="rotate(-90 161.4 192)">9</text>
<text x="166.2" y="194.4" transform="rotate(-90 166.2 194.4)">10</text>
<text x="170.9" y="194.4" transform="rotate(-90 170.9 194.4)">11</text>
<text x="175.7" y="194.4" transform="rotate(-90 175.7 194.4)">12</text>
<text x="180.5" y="194.4" transform="rotate(-90 180.5 194.4)">13</text>
<text x="185.3" y="194.4" transform="rotate(-90 185.3 194.4)">14</text>
<text x="28.7" y="218.8">GND</text>
<text x="243.6" y="220.7">GND</text>
<text x="12" y="230.3">VBUS</text>
<text x="243.6" y="230.3">VCC_3V3</text>
<text x="86" y="300">GND</text>
<text x="381.6" y="360.1">Title</text>
<text x="400.7" y="364.9">ESP32-S3-LCD-Ev MB</text>
<text x="396.4" y="374.4">Page Name</text>
<text x="481.9" y="374.4">Rev</text>
<text x="386.4" y="381.1">A4</text>
<text x="410.3" y="379.2">USB to UART</text>
<text x="486.7" y="381.1">1.1</text>
<text x="496.7" y="379.2">Confidential and Proprietary</text>
<text x="381.6" y="388.8">Date:</text>
<text x="410.3" y="388.8">Wednesday, July 13, 2022</text>
<text x="481.9" y="388.8">Sheet</text>
<text x="505.8" y="388.8">6</text>
<text x="515.3" y="388.8">of</text>
<text x="529.6" y="388.8">7</text>
</g>
<g font-size="4.3" fill="#004080">
<text x="382.1" y="123.3">C</text>
<text x="164.4" y="130.7" transform="rotate(-90 164.4 130.7)">DTR</text>
<text x="169.2" y="130.9" transform="rotate(-90 169.2 130.9)">DSR</text>
<text x="173.9" y="130.4" transform="rotate(-90 173.9 130.4)">TXD</text>
<text x="178.7" y="130.9" transform="rotate(-90 178.7 130.9)">RXD</text>
<text x="183.5" y="130.4" transform="rotate(-90 183.5 130.4)">RTS</text>
<text x="188.3" y="130.4" transform="rotate(-90 188.3 130.4)">CTS</text>
<text x="159.6" y="134.3" transform="rotate(-90 159.6 134.3)">PGND</text>
<text x="193" y="132.9" transform="rotate(-90 193 132.9)">NC11</text>
<text x="382.1" y="137.6">E</text>
<text x="140.9" y="140.5">DCD</text>
<text x="191.9" y="140.5">NC10</text>
<text x="140.9" y="145.2">RI</text>
<text x="194.4" y="145.2">NC9</text>
<text x="140.9" y="150">GND</text>
<text x="140.9" y="154.8">D+</text>
<text x="194.4" y="154.8">NC7</text>
<text x="194.4" y="150">NC8</text>
<text x="140.9" y="159.6">D-</text>
<text x="194.4" y="159.6">NC6</text>
<text x="140.9" y="164.3">VDD</text>
<text x="194.4" y="164.3">NC5</text>
<text x="382.1" y="165.3">E</text>
<text x="140.9" y="169.1">REGIN</text>
<text x="194.4" y="169.1">NC4</text>
<text x="372.5" y="174.8">B</text>
<text x="382.1" y="179.6">C</text>
<text x="159.6" y="183.9" transform="rotate(-90 159.6 183.9)">VBUS</text>
<text x="164.4" y="183.9" transform="rotate(-90 164.4 183.9)">RST</text>
<text x="169.2" y="183.9" transform="rotate(-90 169.2 183.9)">NC1</text>
<text x="173.9" y="183.9" transform="rotate(-90 173.9 183.9)">SUSPEND</text>
<text x="178.7" y="183.9" transform="rotate(-90 178.7 183.9)">SUSPEND</text>
<text x="183.5" y="183.9" transform="rotate(-90 183.5 183.9)">NC2</text>
<text x="188.3" y="183.9" transform="rotate(-90 188.3 183.9)">NC3</text>
</g>
<text font-size="4.3" fill="#008000" x="210.1" y="218.8">10K(1%)(NC)</text>
<text font-size="4.1" x="381.6" y="374.3">Size</text>
<g font-size="3.4">
<text x="59.7" y="3.6">5</text>
<text x="169.4" y="3.6">4</text>
<text x="279.1" y="3.6">3</text>
<text x="388.9" y="3.6">2</text>
<text x="498.6" y="3.6">1</text>
<text x="1.3" y="56">D</text>
<text x="554.7" y="56">D</text>
<text x="1.3" y="152.2">C</text>
<text x="554.7" y="152.2">C</text>
<text x="1.3" y="248.4">B</text>
<text x="554.7" y="248.4">B</text>
<text x="1.3" y="344.6">A</text>
<text x="554.7" y="344.6">A</text>
<text x="59.7" y="393.3">5</text>
<text x="169.4" y="393.3">4</text>
<text x="279.1" y="393.3">3</text>
<text x="388.9" y="393.3">2</text>
<text x="498.6" y="393.3">1</text>
</g>
</svg>
